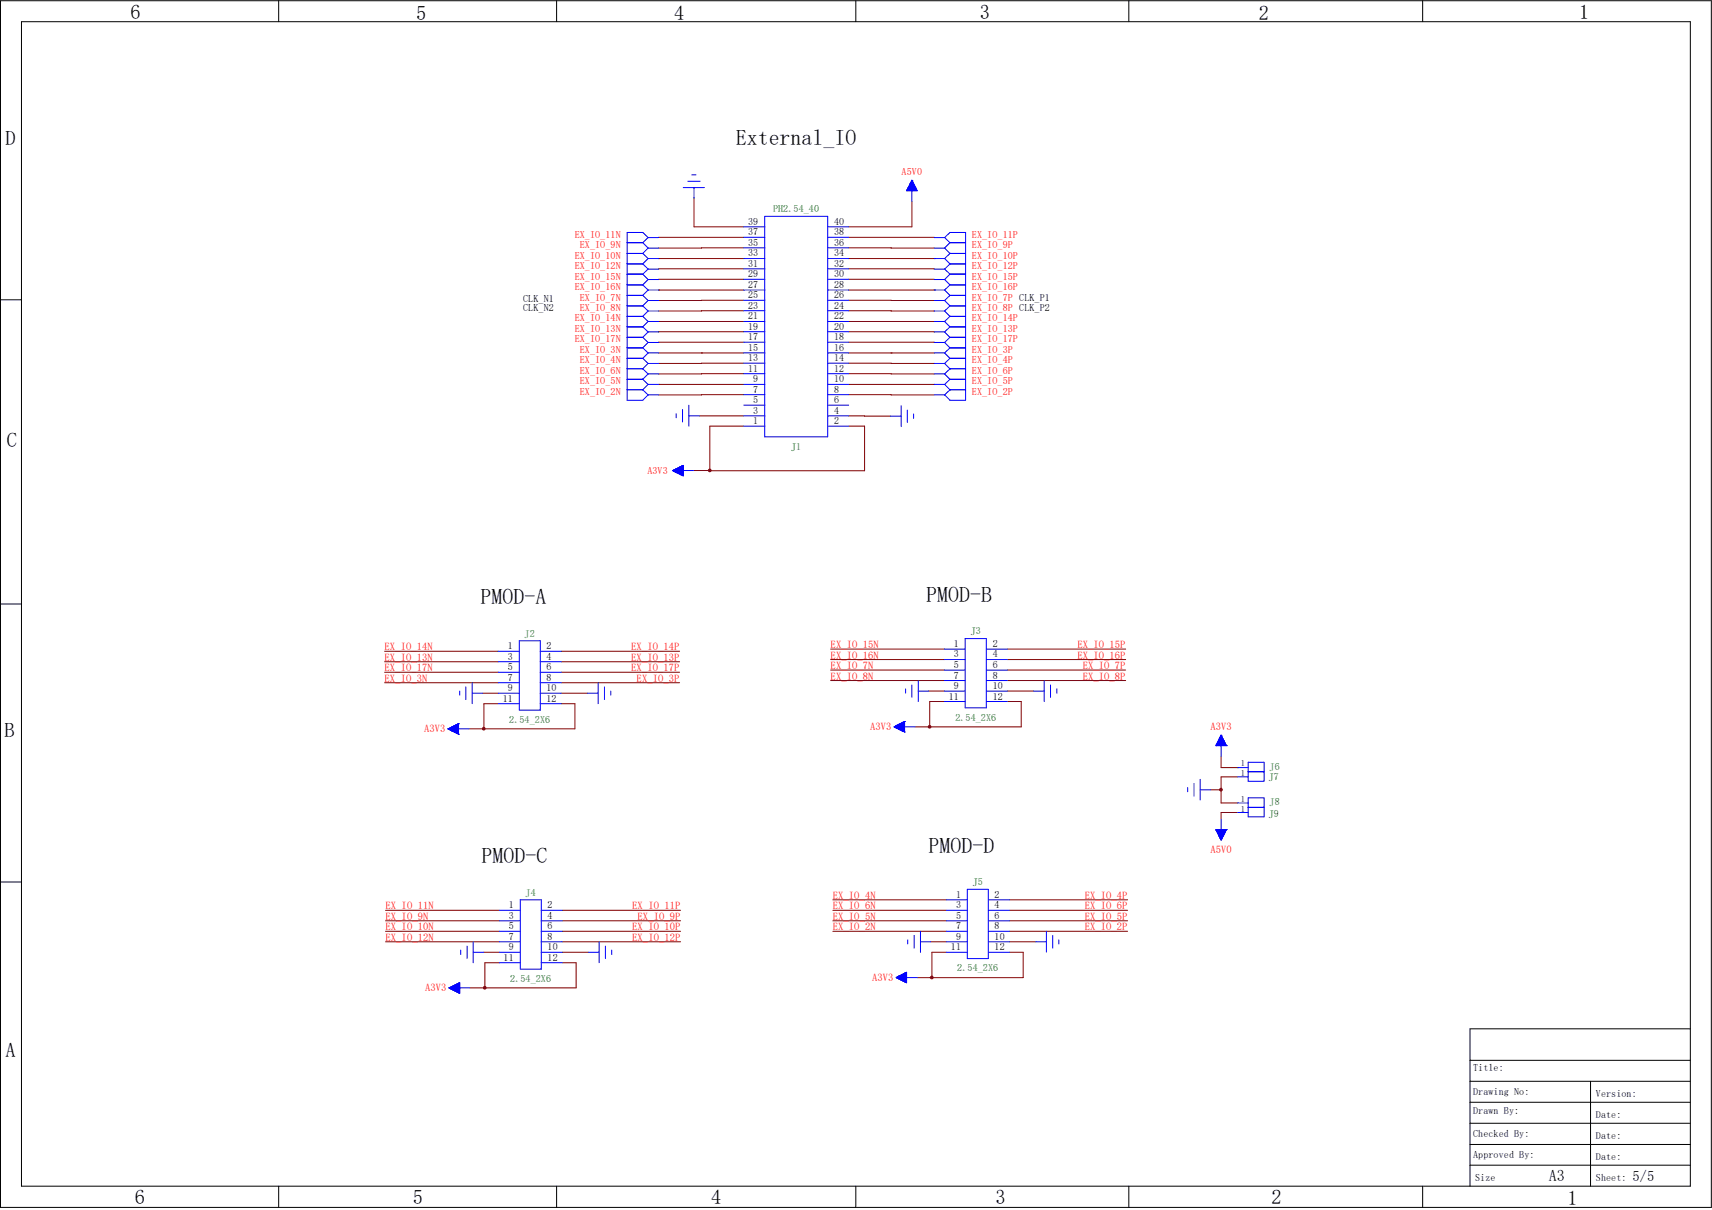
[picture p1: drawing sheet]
<svg xmlns="http://www.w3.org/2000/svg" width="297mm" height="210mm" viewBox="0 0 297 210" stroke-linecap="round" stroke-linejoin="round" font-family="sans-serif">
<g fill="none" stroke="#800000" stroke-width=".17">
<path d="M120.4 34.4v5h8.6M158.2 35v4.4h-11M114.3 44.9h.1M114.3 50.3h.1M114.3 55.8h.1M114.3 44.9h14.7M114.3 50.3h14.7M114.3 55.8h14.7M129 41.2h-14.7M129 46.7h-14.7M129 48.5h-14.7M129 57.6h-14.7"/>
<path d="M129 59.4h-14.7M129 43l-14.7 .1M129 52.1l-14.7 .1M129 53.9l-14.7 .1M147.2 41.2h14.9M147.2 43l14.9 .1M147.2 44.9h14.9M147.2 46.7h14.9M147.2 48.5h14.9M147.2 50.3h14.9M147.2 52.1l14.9 .1M147.2 53.9l14.9 .1"/>
<path d="M147.2 55.8h14.9M147.2 57.6h14.9M147.2 59.4h14.9M162.1 55.8h.1M162.1 50.3h.1M162.1 44.9h.1M114.3 66.7h.1M114.3 61.3h14.7M114.3 66.7h14.7M121.3 72.2h7.7M121.7 61.3h.1M129 63l-14.7 .1"/>
<path d="M129 64.9h-14.7M129 68.5h-14.7M129 74h-5.9v7.7h26.9v-7.7h-2.8M147.2 61.3h14.9M147.2 63l14.9 .1M147.2 64.9h14.9M147.2 66.7h14.9M147.2 68.5h14.9M147.2 72.2h7.3M154.6 61.3h.1M162.1 66.7h.1M120.3 81.7h2.8"/>
<path d="M66.7 118.5h19.7M66.7 113h19.7M66.7 114.9h19.7M66.7 116.7h19.7M97.4 118.5h20.5M97.4 113h20.5M97.4 114.9h20.5M97.4 116.7h20.5M144.1 118.1h19.7M144.1 116.3h19.7M144.1 114.5h19.7M144.1 112.6h19.7"/>
<path d="M161.1 119.9h2.7M174.8 119.9h4.5M174.8 118.1h20.5M174.8 116.3h20.5M174.8 114.5h20.5M174.8 112.6h20.5M83.7 120.3h2.7M86.4 122.1h-2.5v4.4M97.4 120.3h4.5M97.4 122.1h2.3v4.4h-18.3M163.8 121.8h-2.5v4.4M174.8 121.8h2.4v4.4h-18.5"/>
<path d="M210 137.1h1.8M211.8 131.2v2h2.9M214.7 133.2h.1M214.7 134.8h-2.9v4.6h2.9M66.9 158h19.7M66.9 159.8h19.7M97.5 158h20.6M97.5 159.8h20.6M144.5 158h19.7M144.5 159.8h19.7M144.5 156.2h19.7M175.1 158h20.5"/>
<path d="M175.1 159.8h20.5M175.1 156.2h20.5M214.7 141h-2.9v1.2M66.9 163.4h19.7M66.9 161.6h19.7M83.9 165.3h2.7M86.6 167.1h-2.5v4.3M97.5 165.3h4.6M97.5 167.1h2.4v4.3h-18.4M97.5 163.4h20.6M97.5 161.6h20.6M144.5 161.6h19.7"/>
<path d="M161.5 163.4h2.7M164.2 165.3h-2.5v4.4M175.1 165.3h2.4v4.4h-18.4M175.1 163.4h4.6M175.1 161.6h20.5"/>
</g>
<circle cx="83.9" cy="126.5" r=".23" fill="#800000"/>
<circle cx="83.9" cy="126.5" r=".23" fill="none" stroke="#800000" stroke-width=".17"/>
<circle cx="123.1" cy="81.6" r=".23" fill="#800000"/>
<circle cx="123.1" cy="81.6" r=".23" fill="none" stroke="#800000" stroke-width=".17"/>
<circle cx="161.3" cy="126.1" r=".23" fill="#800000"/>
<circle cx="161.3" cy="126.1" r=".23" fill="none" stroke="#800000" stroke-width=".17"/>
<circle cx="84.1" cy="171.4" r=".23" fill="#800000"/>
<circle cx="84.1" cy="171.4" r=".23" fill="none" stroke="#800000" stroke-width=".17"/>
<circle cx="161.6" cy="169.7" r=".23" fill="#800000"/>
<circle cx="161.6" cy="169.7" r=".23" fill="none" stroke="#800000" stroke-width=".17"/>
<circle cx="211.8" cy="137.1" r=".23" fill="#800000"/>
<circle cx="211.8" cy="137.1" r=".23" fill="none" stroke="#800000" stroke-width=".17"/>
<g fill="none" stroke="#00f" stroke-width=".17">
<path d="M118.5 32.6h3.7M119.3 31.5h2.2M120 30.4h.7M120.4 32.6v1.8M129 39.4h3.7M132.7 37.5h10.9v38.3h-10.9zM143.6 39.4h3.6M157.4 33.1h1.7M157.4 32.9h1.6M157.4 32.9v.2M157.5 32.8h1.4M157.5 32.7v.4"/>
<path d="M157.5 32.7h1.4v.4M157.5 32.6h1.4M157.5 32.6v.5M157.6 32.6h1.2M157.6 32.5h1.2v.6M157.6 32.4v.7M157.6 32.4h1.1M157.7 32.3h1M157.7 32.3v.8M157.8 32.2h.8M157.8 32.1v1M157.8 32.1h.8"/>
<path d="M157.9 32h.7v1.1M157.9 31.9h.6M157.9 31.8v1.3M157.9 31.8h.6M158 31.8h.4M158 31.7v1.4M158 31.7h.4M158.1 31.6h.3M158.1 31.5v1.6M158.1 31.5h.2v1.6M158.1 31.5h.2M158.1 31.4v1.7"/>
<path d="M158.2 31.4h.1M158.2 31.3h.1M158.2 31.3v3.7M158.2 31.3l.9 1.8h-1.8zM158.4 31.6v1.5M158.4 31.7v1.4M158.5 31.9v1.2M158.5 32h-.6v1.1M158.6 32.2v.9M158.7 32.3v.8M158.9 32.6v.5M159 32.9v.2"/>
<path d="M159 33l-1.6 .1M108.8 54.9h2.7M108.8 53.1h2.7M108.8 51.3h2.7M108.8 45.8h2.7M108.8 44h2.7M108.8 42.1h2.7M108.8 47.6h2.7M108.8 49.4h2.7M108.8 56.7h2.7M108.8 58.5h2.7M111.5 53.1l.9 .9"/>
<path d="M111.5 51.3l.9 .9M111.5 44l.9 .9M111.5 42.1l.9 1M111.5 45.8l.9 .9M111.5 47.6l.9 .9M111.5 49.4l.9 .9M111.5 54.9l.9 .9M111.5 56.7l.9 .9M111.5 58.5l.9 .9M112.4 55.8h1.9M112.4 50.3h1.9M112.4 44.9h1.9"/>
<path d="M112.4 54h1.9M112.4 54l-.9 .9M112.4 41.2l-.9-.9h-2.7v29.2h2.7l.9-1M112.4 52.2h1.9M112.4 52.2l-.9 .9M112.4 44.9l-.9 .9M112.4 43.1h1.9M112.4 43.1l-.9 .9M112.4 46.7h1.9M112.4 46.7l-.9 .9M112.4 48.5h1.9M112.4 48.5l-.9 .9"/>
<path d="M112.4 41.2h1.9M112.4 41.2l-.9 .9M112.4 50.3l-.9 1M112.4 55.8l-.9 .9M112.4 57.6h1.9M112.4 57.6l-.9 .9M112.4 59.4h1.9M112.4 59.4l-.9 1M129 59.4h3.7M129 57.6h3.7M129 55.8h3.7M129 53.9h3.7"/>
<path d="M129 52.1h3.7M129 50.3h3.7M129 48.5h3.7M129 46.7h3.7M129 44.9h3.7M129 43h3.7M129 41.2h3.7M143.6 59.4h3.6M143.6 57.6h3.6M143.6 55.8h3.6M143.6 53.9h3.6M143.6 52.1h3.6"/>
<path d="M143.6 50.3h3.6M143.6 48.5h3.6M143.6 46.7h3.6M143.6 44.9h3.6M143.6 43h3.6M143.6 41.2h3.6M162.1 55.8h1.8M162.1 50.3h1.8M162.1 44.9h1.8M162.1 54h1.8M162.1 52.2h1.8M162.1 43.1h1.8"/>
<path d="M162.1 46.7h1.8M162.1 48.5h1.8M162.1 41.2h1.8M162.1 57.6h1.8M162.1 59.4h1.8M163.9 54l.9 .9M163.9 41.2l.9-.9h2.7v29.2h-2.7l-.9-1M163.9 52.2l.9 .9M163.9 44.9l.9 .9M163.9 43.1l.9 .9M163.9 46.7l.9 .9M163.9 48.5l.9 .9"/>
<path d="M163.9 41.2l.9 .9M163.9 50.3l.9 1M163.9 55.8l.9 .9M163.9 57.6l.9 .9M163.9 59.4l.9 1M164.8 54.9h2.7M164.8 53.1h2.7M164.8 51.3h2.7M164.8 53.1l-.9 .9M164.8 51.3l-.9 .9M164.8 45.8h2.7M164.8 44h2.7"/>
<path d="M164.8 42.1h2.7M164.8 44l-.9 .9M164.8 42.1l-.9 1M164.8 47.6h2.7M164.8 45.8l-.9 .9M164.8 49.4h2.7M164.8 47.6l-.9 .9M164.8 49.4l-.9 .9M164.8 56.7h2.7M164.8 58.5h2.7M164.8 54.9l-.9 .9M164.8 56.7l-.9 .9"/>
<path d="M164.8 58.5l-.9 .9M108.8 60.4h2.7M108.8 62.2h2.7M108.8 64h2.7M108.8 65.8h2.7M108.8 67.6h2.7M111.5 60.4l.9 .9M111.5 62.2l.9 .9M111.5 64l.9 .9M111.5 65.8l.9 .9M111.5 67.6l.9 .9M112.4 66.7h1.9"/>
<path d="M112.4 61.3h1.9M112.4 61.3l-.9 .9M112.4 63.1h1.9M112.4 63.1l-.9 .9M112.4 64.9h1.9M112.4 64.9l-.9 .9M112.4 66.7l-.9 .9M112.4 68.5h1.9M117.3 71.8v.7M118.4 71.1v2.1M119.5 72.2h1.8M119.5 70.3v3.7"/>
<path d="M129 74h3.7M129 72.2h3.7M129 70.3h3.7M129 68.5h3.7M129 66.7h3.7M129 64.9h3.7M129 63h3.7M129 61.3h3.7M143.6 74h3.6M143.6 72.2h3.6M143.6 70.3h3.6M143.6 68.5h3.6"/>
<path d="M143.6 66.7h3.6M143.6 64.9h3.6M143.6 63h3.6M143.6 61.3h3.6M154.5 72.2h1.8M156.3 70.4v3.6M157.4 71.2v2.1M158.5 71.8v.8M162.1 66.7h1.8M162.1 61.3h1.8M162.1 63.1h1.8M162.1 64.9h1.8"/>
<path d="M162.1 68.5h1.8M163.9 61.3l.9 .9M163.9 63.1l.9 .9M163.9 64.9l.9 .9M163.9 66.7l.9 .9M164.8 60.4h2.7M164.8 62.2h2.7M164.8 64h2.7M164.8 65.8h2.7M164.8 67.6h2.7M164.8 60.4l-.9 .9M164.8 62.2l-.9 .9"/>
<path d="M164.8 64l-.9 .9M164.8 65.8l-.9 .9M164.8 67.6l-.9 .9M116.7 81.7h.1M116.7 81.7h3.6M116.7 81.7l1.8-.9v1.8zM116.8 81.7h1.7M116.8 81.7h.1M116.9 81.8h1.6M116.9 81.6v.2M117.1 81.9h1.4M117.1 81.5v.3"/>
<path d="M117.2 82h1.3M117.2 81.4v.5M117.3 82h1.2M117.3 81.3v.7M117.5 81.3v.8h1M117.6 81.2v1M117.7 82.2h.8M117.7 81.2h.8M117.8 81.1v1.1M117.8 82.3h.7M117.9 81.1v1.2M118.1 81v1.3"/>
<path d="M118.1 82.4h.4M118.2 80.9v1.5M118.4 80.8v1.7M118.4 82.5h.1M118.5 80.9h-.2v1.6h.2M118.5 81h-.5v1.3h.5M118.5 81.6h-1.7v.1M118.5 81.5h-1.5v.3M118.5 81.4h-1.4v.5M118.5 81.4h-1.2v.6M118.5 81.3h-1.1v.7M118.5 81.2h-.9v.9"/>
<path d="M118.5 81.1h-.6v1.2M118.5 80.9h-.3v1.5M118.5 80.8l-.1 1.7M79.8 119.9v.7M80.8 119.2v2.2M81.9 118.5v3.6M86.4 113h3.7M86.4 114.9h3.7M86.4 116.7h3.7M86.4 118.5h3.7M90.1 111.2h3.6v12h-3.6zM93.7 113h3.7"/>
<path d="M93.7 114.9h3.7M93.7 116.7h3.7M93.7 118.5h3.7M103.8 118.5v3.6M104.9 119.2v2.2M106 119.9v.7M157.1 119.5v.8M158.2 118.9v2.1M159.3 119.9h1.8M159.3 118.1v3.7M163.8 112.6h3.6M163.8 114.5h3.6"/>
<path d="M163.8 116.3h3.6M163.8 118.1h3.6M163.8 119.9h3.6M167.4 110.8h3.7v12.1h-3.7zM171.1 112.6h3.7M171.1 114.5h3.7M171.1 116.3h3.7M171.1 118.1h3.7M171.1 119.9h3.7M179.3 119.9h1.8M181.1 118.1v3.7M182.2 118.9v2.1"/>
<path d="M183.3 119.5v.8M77.7 126.5h.1M77.7 126.5h3.7M77.7 126.5l1.8 .9M77.7 126.5h1.8M77.9 126.4v.2h1.6M78 126.4v.3h1.5M78.1 126.7h1.4M78.1 126.3v.4M78.3 126.8h1.2M78.3 126.2v.6M78.4 126.9h1.1"/>
<path d="M78.4 126.2v.7M78.6 126.1v.8M78.7 126v1M78.9 127.1h.6M78.9 125.9v1.2M79 125.9v1.3M79.1 127.2h.4M79.2 125.8v1.5M79.3 125.7v1.6M79.4 127.3h.1M79.5 125.6v1.8M79.5 127.4h.1"/>
<path d="M79.5 125.6h.1M79.5 125.6l-1.8 .9M79.5 125.7h-.3v1.6h.3M79.5 125.9h-.7v1.1h.7M79.5 126h-.8v1h.8M79.5 126.4l-1.7 .1M79.5 126.4h-1.6v.2M79.5 126.3h-1.4v.4M79.5 126.2h-1.3v.5M79.5 126.2h-1.1v.6M79.5 126.1h-1v.8M79.5 125.9h-.5v1.2"/>
<path d="M79.5 125.8h-.4v1.4M79.5 125.6h-.1v1.7M81.9 120.3h1.8M86.4 120.3h3.7M86.4 122.1h3.7M93.7 120.3h3.7M93.7 122.1h3.7M101.9 120.3h1.9M155.1 126.2h3.6M155.1 126.2l1.8 .8M155.2 126.1v.1M155.2 126.1h1.7"/>
<path d="M155.2 126.2h1.7M155.4 126v.3M155.4 126.3h1.5M155.4 125.9v.4M155.5 125.9h1.4M155.5 125.9v.5M155.6 125.9v.5h1.3M155.6 125.9h1.3M155.7 125.9v.5M155.7 126.4h1.2M155.8 126.5h1.1M155.8 125.8v.7"/>
<path d="M155.9 125.7v.8M155.9 125.7h1M156 125.7v.9M156 125.6v1h.9M156.1 125.6h.8M156.1 125.6v1.1M156.2 125.6v1.1h.7M156.2 125.6h.7M156.3 125.6v1.1M156.4 125.5v1.3M156.5 125.4v1.4h.4M156.5 125.4h.4"/>
<path d="M156.5 125.4v1.5M156.6 125.3v1.6h.3M156.6 125.3h.3M156.7 125.3v1.6M156.8 125.3v1.7M156.9 125.2v1.8M156.9 127h.1M156.9 125.2h.1M156.9 125.3h-.1v1.7h.1M156.9 125.5h-.6v1.2h.6M156.9 126h-1.6v.2M156.9 125.8h-1.2v.6"/>
<path d="M156.9 125.2l-1.8 1M163.8 121.8h3.6M171.1 121.8h3.7M206 136.7v.7M207.1 136v2.2M208.2 137.1h1.8M208.2 135.3v3.6M210.9 129.4h.1M210.9 129.4h1.9M211 129.4h1.7M211 129.3h1.7v.1M211 129.2v.2"/>
<path d="M211.1 129.2h1.5M211.1 129.1v.3M211.1 129.1h1.5M211.2 129h1.3M211.2 128.9v.5M211.2 128.9h1.3v.5M211.2 128.9h1.3M211.3 128.7h1.1v.7M211.4 128.6h.9M211.4 128.5v.9M211.4 128.5h.9M211.5 128.4h.8"/>
<path d="M211.5 128.3v1.1M211.5 128.4h.7M211.5 128.3h.7v1.1M211.5 128.2v1.2M211.6 128.2h.5M211.6 128.1h.5M211.6 128v1.4M211.7 128h.3M211.7 127.9v1.5M211.7 127.9h.3v1.5M211.8 127.8h.2M211.8 127.6h.1"/>
<path d="M211.8 127.6v3.6M211.8 127.6l-.9 1.8M211.8 127.6l1 1.8M211.8 127.7l.1 1.7M211.9 127.8h-.1v1.6M212 127.8v1.6M212.1 128.1v1.3M212.3 128.4v1M212.3 128.7h-1v.7M212.3 128.5v.9M212.4 128.8h-1.2v.6M212.5 128.8v.6"/>
<path d="M212.6 129.1v.3M212.8 129.4h.1M214.7 133.2h1.8M214.7 134.8h1.8M214.7 139.4h1.8M216.5 132.3h2.8v3.3h-2.8zM216.5 138.5h2.8v3.3h-2.8zM216.5 134h2.8M216.5 133.9h2.8M86.6 158h3.7M86.6 159.8h3.7M90.3 156.2h3.6v12h-3.6z"/>
<path d="M93.9 158h3.6M93.9 159.8h3.6M164.2 156.2h3.6M164.2 158h3.6M164.2 159.8h3.6M167.8 154.3h3.6v12.1h-3.6zM171.4 156.2h3.7M171.4 158h3.7M171.4 159.8h3.7M210.9 144h.1M210.9 144l.9 1.8M210.9 144h1.9"/>
<path d="M211 144v.1h1.7v-.1M211 144.1h1.7M211.1 144v.3h1.5v-.3M211.1 144.2h1.5M211.1 144.4h1.5M211.2 144v.4h1.3M211.2 144.5h1.3M211.2 144v.6h1.3v-.6M211.2 144.7h1.2M211.3 144v.7h1.1M211.4 144v.9h.9M211.4 144.9h.9"/>
<path d="M211.5 144v1.1M211.5 145h.8M211.5 144v1.2M211.5 145.1h.7M211.6 144v1.3h.5M211.6 145.2h.5M211.6 145.4h.5M211.7 144v1.5M211.7 145.5h.3M211.8 144v1.7h.1M211.8 145.6h.2M211.8 142.2v3.6"/>
<path d="M211.8 145.8h.1M211.9 144v1.7M212 144v1.6M212 144v1.4M212.1 144v1.3M212.2 144v1.2h-.7M212.3 144v1M212.3 144v.8h-1M212.4 144v.7M212.5 144v.4M212.8 144h.1M212.8 144l-1 1.8"/>
<path d="M214.7 141h1.8M216.5 140.1h2.8M77.9 171.4l1.9-.8v1.8zM77.9 171.4h3.6M77.9 171.4v.1M78 171.5h1.8M78 171.4v.1M78.1 171.4h1.7M78.1 171.4v.2M78.1 171.3v.3h1.7M78.2 171.3h1.6M78.2 171.3v.4"/>
<path d="M78.3 171.7h1.5M78.3 171.2v.5M78.4 171.2h1.4M78.4 171.2v.5M78.4 171.7h1.4M78.5 171.2h1.3M78.5 171.2v.6M78.6 171.8h1.2M78.6 171.1v.7M78.7 171.1v.8M78.7 171.1h1.1M78.7 171v.9h1.1"/>
<path d="M78.8 171h1M78.8 171v1M79 170.9v1.1M79 170.9v1.1h.8M79.1 170.9h.7M79.1 170.9v1.2M79.2 170.8v1.3h.6M79.2 170.8v1.4M79.2 170.8h.6M79.3 170.7v1.5h.5M79.4 170.7h.4M79.4 170.7v1.6"/>
<path d="M79.5 170.6v1.7M79.6 170.6v1.7h.2M79.7 170.6h.1M79.7 170.6v1.8M79.8 170.9h-.9v1.1h.9M79.8 170.7h-.3v1.6h.3M79.9 164.9v.8M81 164.2v2.2M82.1 165.3h1.8M82.1 163.4v3.7M86.6 161.6h3.7M86.6 163.4h3.7"/>
<path d="M86.6 165.3h3.7M86.6 167.1h3.7M93.9 161.6h3.6M93.9 163.4h3.6M93.9 165.3h3.6M93.9 167.1h3.6M102.1 165.3h1.8M103.9 163.4v3.7M105 164.2v2.2M106.1 164.9v.8M155.5 169.6v.1M155.5 169.7h3.6"/>
<path d="M155.5 169.7l1.8-1v1.9zM155.6 169.6v.1h1.7M155.6 169.6h1.7M155.7 169.5v.3M155.7 169.8h1.6M155.8 169.5v.3h1.5M155.9 169.4v.4M155.9 169.4h1.4M156 169.4v.5M156 169.3v.6h1.3M156.1 170h1.2M156.2 169.3v.7"/>
<path d="M156.2 169.3h1.1M156.3 169.2v.9M156.3 170.1h1M156.4 169.2v.9M156.5 169.2v1h.8M156.5 169.1v1.1M156.5 169.2h.8M156.6 169.1v1.1h.7M156.6 169.1h.7M156.7 169v1.3M156.8 169v1.3M156.9 168.9v1.4h.4"/>
<path d="M156.9 168.9h.4M157 168.9v1.5M157 168.8v1.6h.3M157.2 168.8l.1 1.7M157.2 168.8h.1M157.3 169.2h-1v.9M157.3 168.8h-.2v1.7M157.3 169.5h-1.6v.3M157.3 169.3h-1.2v.7M157.3 169h-.5v1.3h.5M157.5 163.1v.7M158.6 162.3v2.2"/>
<path d="M159.7 163.4h1.8M159.7 161.6v3.7M164.2 161.6h3.6M164.2 163.4h3.6M164.2 165.3h3.6M171.4 161.6h3.7M171.4 163.4h3.7M171.4 165.3h3.7M179.7 163.4h1.8M181.5 161.6v3.7M182.6 162.3v2.2M183.7 163.1v.7"/>
</g>
<g fill="none" stroke="#000" stroke-width=".17">
<path d="M.1 .1h296.8v209.5h-296.8zM3.7 3.8h289.5v202.1h-289.5zM48.3 .1v3.7M96.6 .1v3.7M148.5 .1v3.7M195.8 .1v3.7M246.8 .1v3.7M.1 52h3.6M.1 104.8h3.6M.1 153.1h3.6M293.2 178.6h-38.2v27.3M255 184h38.2"/>
<path d="M255 187.7h38.2M255 191.3h38.2M255 194.9h38.2M255 198.6h38.2M275.9 187.7v18.2M48.3 205.9v3.7M96.6 205.9v3.7M148.5 205.9v3.7M195.8 205.9v3.7M246.8 205.9v3.7M255 202.2h38.2"/>
</g>
<g font-size="3.8">
<text x="127.6" y="25.2">External_IO</text>
<text x="83.4" y="104.9">PMOD-A</text>
<text x="160.7" y="104.5">PMOD-B</text>
<text x="83.5" y="149.9">PMOD-C</text>
<text x="161.1" y="148.1">PMOD-D</text>
</g>
<g font-size="3.5">
<text x="22.6" y="3.2">6</text>
<text x="72.2" y="3.4">5</text>
<text x="117" y="3.4">4</text>
<text x="170" y="3.2">3</text>
<text x="218.4" y="3.4">2</text>
<text x="273.9" y="3.2">1</text>
<text x="1" y="25.2">D</text>
<text x="1.2" y="77.5">C</text>
<text x=".8" y="127.9">B</text>
<text x="1" y="183.5">A</text>
<text x="23.4" y="209">6</text>
<text x="71.6" y="209">5</text>
<text x="123.4" y="209">4</text>
<text x="172.7" y="209">3</text>
<text x="220.6" y="209">2</text>
<text x="271.9" y="209.2">1</text>
</g>
<text font-size="2.8" x="268.7" y="205">A3</text>
<text font-size="2.5" x="283.2" y="205">5/5</text>
<g font-size="1.8" fill="#f00">
<text x="66.7" y="112.8">EX_IO_14N</text>
<text x="109.5" y="112.8">EX_IO_14P</text>
<text x="144.1" y="112.5">EX_IO_15N</text>
<text x="186.9" y="112.5">EX_IO_15P</text>
<text x="66.7" y="118.3">EX_IO_3N</text>
<text x="66.7" y="114.7">EX_IO_13N</text>
<text x="66.7" y="116.5">EX_IO_17N</text>
<text x="109.5" y="116.5">EX_IO_17P</text>
<text x="109.5" y="114.7">EX_IO_13P</text>
<text x="110.4" y="118.3">EX_IO_3P</text>
<text x="144.1" y="117.9">EX_IO_8N</text>
<text x="144.1" y="116.1">EX_IO_7N</text>
<text x="144.1" y="114.3">EX_IO_16N</text>
<text x="186.9" y="114.3">EX_IO_16P</text>
<text x="187.8" y="117.9">EX_IO_8P</text>
<text x="187.8" y="116.1">EX_IO_7P</text>
<text x="73.6" y="127">A3V3</text>
<text x="151" y="126.7">A3V3</text>
<text x="210" y="126.7">A3V3</text>
<text x="210" y="148">A5V0</text>
<text x="144.5" y="156">EX_IO_4N</text>
<text x="188.2" y="156">EX_IO_4P</text>
<text x="66.9" y="157.8">EX_IO_11N</text>
<text x="66.9" y="159.6">EX_IO_9N</text>
<text x="66.9" y="161.5">EX_IO_10N</text>
<text x="109.7" y="157.8">EX_IO_11P</text>
<text x="109.7" y="161.5">EX_IO_10P</text>
<text x="110.6" y="159.6">EX_IO_9P</text>
<text x="144.5" y="159.6">EX_IO_5N</text>
<text x="144.5" y="161.5">EX_IO_2N</text>
<text x="144.5" y="157.8">EX_IO_6N</text>
<text x="188.2" y="159.6">EX_IO_5P</text>
<text x="188.2" y="161.5">EX_IO_2P</text>
<text x="188.2" y="157.8">EX_IO_6P</text>
<text x="66.9" y="163.3">EX_IO_12N</text>
<text x="109.7" y="163.3">EX_IO_12P</text>
<text x="73.7" y="172">A3V3</text>
<text x="151.3" y="170.2">A3V3</text>
</g>
<g font-size="1.7" fill="#f00">
<text x="156.4" y="30.4">A5V0</text>
<text x="99.7" y="41.2">EX_IO_11N</text>
<text x="168.6" y="41.2">EX_IO_11P</text>
<text x="99.7" y="44.9">EX_IO_10N</text>
<text x="99.7" y="46.7">EX_IO_12N</text>
<text x="100.6" y="43.1">EX_IO_9N</text>
<text x="168.6" y="44.9">EX_IO_10P</text>
<text x="168.6" y="43.1">EX_IO_9P</text>
<text x="168.6" y="46.7">EX_IO_12P</text>
<text x="99.7" y="48.5">EX_IO_15N</text>
<text x="99.7" y="50.3">EX_IO_16N</text>
<text x="100.6" y="54">EX_IO_8N</text>
<text x="100.6" y="52.2">EX_IO_7N</text>
<text x="168.6" y="54">EX_IO_8P CLK_P2</text>
<text x="168.6" y="52.2">EX_IO_7P CLK_P1</text>
<text x="168.6" y="48.5">EX_IO_15P</text>
<text x="168.6" y="50.3">EX_IO_16P</text>
<text x="99.7" y="55.8">EX_IO_14N</text>
<text x="99.7" y="57.6">EX_IO_13N</text>
<text x="99.7" y="59.4">EX_IO_17N</text>
<text x="168.6" y="55.8">EX_IO_14P</text>
<text x="168.6" y="57.6">EX_IO_13P</text>
<text x="168.6" y="59.4">EX_IO_17P</text>
<text x="100.6" y="61.3">EX_IO_3N</text>
<text x="100.6" y="63.1">EX_IO_4N</text>
<text x="100.6" y="64.9">EX_IO_6N</text>
<text x="168.6" y="61.3">EX_IO_3P</text>
<text x="168.6" y="63.1">EX_IO_4P</text>
<text x="168.6" y="64.9">EX_IO_6P</text>
<text x="100.6" y="66.7">EX_IO_5N</text>
<text x="100.6" y="68.5">EX_IO_2N</text>
<text x="168.6" y="66.7">EX_IO_5P</text>
<text x="168.6" y="68.5">EX_IO_2P</text>
<text x="112.3" y="82.3">A3V3</text>
</g>
<g font-size="1.7">
<text x="129.8" y="40.9">37</text>
<text x="129.8" y="39">39</text>
<text x="144.7" y="40.9">38</text>
<text x="144.7" y="39">40</text>
<text x="129.8" y="46.3">31</text>
<text x="129.8" y="44.5">33</text>
<text x="129.8" y="42.6">35</text>
<text x="144.7" y="46.3">32</text>
<text x="144.7" y="44.5">34</text>
<text x="144.7" y="42.6">36</text>
<text x="90.8" y="52.4">CLK_N1</text>
<text x="90.8" y="53.9">CLK_N2</text>
<text x="129.8" y="53.6">23</text>
<text x="129.8" y="51.8">25</text>
<text x="129.8" y="50">27</text>
<text x="129.8" y="48.1">29</text>
<text x="144.7" y="53.6">24</text>
<text x="144.7" y="51.8">26</text>
<text x="144.7" y="50">28</text>
<text x="144.7" y="48.1">30</text>
<text x="129.8" y="59.1">17</text>
<text x="129.8" y="57.2">19</text>
<text x="129.8" y="55.4">21</text>
<text x="144.7" y="59.1">18</text>
<text x="144.7" y="57.2">20</text>
<text x="144.7" y="55.4">22</text>
<text x="129.8" y="64.5">11</text>
<text x="129.8" y="62.7">13</text>
<text x="129.8" y="60.9">15</text>
<text x="144.7" y="64.5">12</text>
<text x="144.7" y="62.7">14</text>
<text x="144.7" y="60.9">16</text>
<text x="130.7" y="71.8">3</text>
<text x="130.7" y="70">5</text>
<text x="130.7" y="68.2">7</text>
<text x="130.7" y="66.3">9</text>
<text x="144.7" y="71.8">4</text>
<text x="144.7" y="70">6</text>
<text x="144.7" y="68.2">8</text>
<text x="144.7" y="66.3">10</text>
<text x="130.7" y="73.6">1</text>
<text x="144.7" y="73.6">2</text>
<text x="88.1" y="112.6">1</text>
<text x="94.8" y="112.6">2</text>
<text x="165.5" y="112.3">1</text>
<text x="172.2" y="112.3">2</text>
<text x="88.1" y="114.5">3</text>
<text x="88.1" y="116.3">5</text>
<text x="88.1" y="118.1">7</text>
<text x="88.1" y="119.9">9</text>
<text x="94.8" y="114.5">4</text>
<text x="94.8" y="116.3">6</text>
<text x="94.8" y="118.1">8</text>
<text x="94.8" y="119.9">10</text>
<text x="165.5" y="114.1">3</text>
<text x="165.5" y="116">5</text>
<text x="165.5" y="117.8">7</text>
<text x="165.5" y="119.5">9</text>
<text x="172.2" y="114.1">4</text>
<text x="172.2" y="116">6</text>
<text x="172.2" y="117.8">8</text>
<text x="172.2" y="119.5">10</text>
<text x="87.2" y="121.8">11</text>
<text x="94.8" y="121.8">12</text>
<text x="164.6" y="121.4">11</text>
<text x="172.2" y="121.4">12</text>
<text x="165.9" y="155.8">1</text>
<text x="172.6" y="155.8">2</text>
<text x="88.3" y="157.6">1</text>
<text x="88.3" y="159.4">3</text>
<text x="88.3" y="161.3">5</text>
<text x="95" y="157.6">2</text>
<text x="95" y="159.4">4</text>
<text x="95" y="161.3">6</text>
<text x="165.9" y="157.6">3</text>
<text x="165.9" y="159.4">5</text>
<text x="165.9" y="161.3">7</text>
<text x="172.6" y="157.6">4</text>
<text x="172.6" y="159.4">6</text>
<text x="172.6" y="161.3">8</text>
<text x="87.4" y="166.8">11</text>
<text x="88.3" y="163.1">7</text>
<text x="88.3" y="164.9">9</text>
<text x="95" y="163.1">8</text>
<text x="95" y="164.9">10</text>
<text x="95" y="166.8">12</text>
<text x="165" y="164.9">11</text>
<text x="165.9" y="163.1">9</text>
<text x="172.6" y="163.1">10</text>
<text x="172.6" y="164.9">12</text>
<text x="255.6" y="185.8">Title:</text>
<text x="255.6" y="190">Drawing No:</text>
<text x="276.9" y="190.4">Version:</text>
<text x="255.6" y="197.3">Checked By:</text>
<text x="255.6" y="193.3">Drawn By:</text>
<text x="276.9" y="197.7">Date:</text>
<text x="276.9" y="194.1">Date:</text>
<text x="255.6" y="201">Approved By:</text>
<text x="276.9" y="201.3">Date:</text>
<text x="255.9" y="205">Size</text>
<text x="276.9" y="205">Sheet:</text>
</g>
<g font-size="1.7" fill="#008000">
<text x="134.1" y="36.8">PH2.54_40</text>
<text x="137.2" y="78">J1</text>
<text x="91" y="110.5">J2</text>
<text x="168.4" y="110.1">J3</text>
<text x="88.3" y="125.4">2.54_2X6</text>
<text x="165.7" y="125.1">2.54_2X6</text>
<text x="220.1" y="135.4">J7</text>
<text x="220.3" y="133.6">J6</text>
<text x="220.1" y="141.8">J9</text>
<text x="220.3" y="139.8">J8</text>
<text x="91.2" y="155.4">J4</text>
<text x="168.7" y="153.6">J5</text>
<text x="88.5" y="170.4">2.54_2X6</text>
<text x="166.1" y="168.6">2.54_2X6</text>
</g>
<g font-size="1.5">
<text x="215.3" y="133">1</text>
<text x="215.3" y="134.7">1</text>
<text x="215.3" y="139.2">1</text>
<text x="215.3" y="140.8">1</text>
</g>
</svg>
